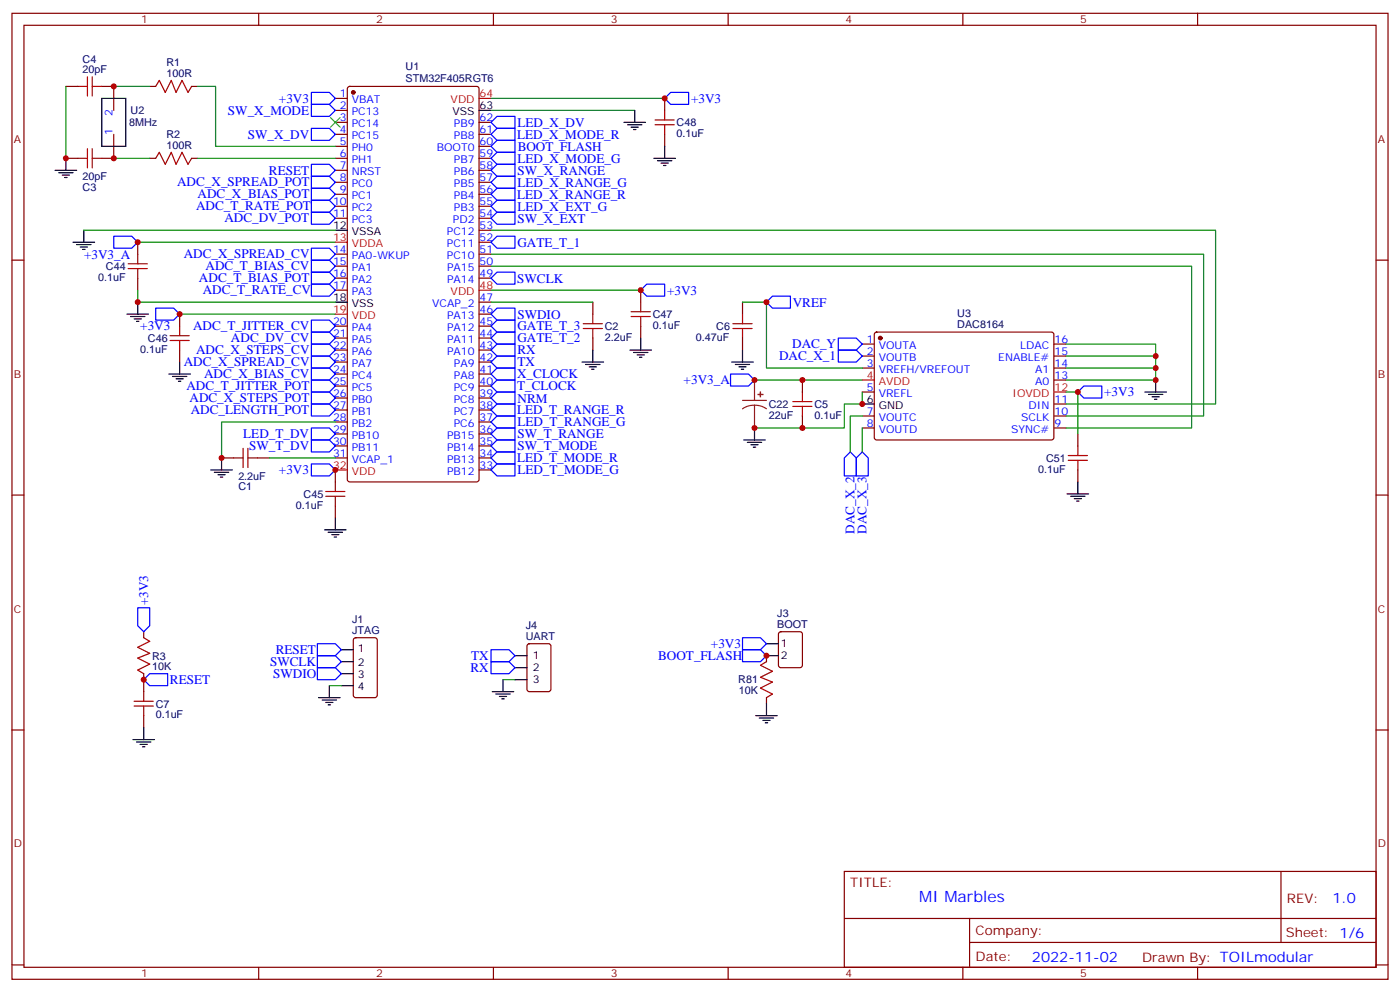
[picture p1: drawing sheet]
<svg xmlns="http://www.w3.org/2000/svg" width="412mm" height="292mm" viewBox="0 0 412 292" stroke-linecap="round" stroke-linejoin="round" font-family="sans-serif">
<g fill="none" stroke="#870000" stroke-width=".35">
<path d="M3.5 3.9h405.4v284.4h-405.4zM7.1 7.4h398.2v277.3h-398.2zM76.2 3.9v3.5M145.3 3.9v3.5M214.5 3.9v3.5M283.6 3.9v3.5M352.8 3.9v3.5M19.4 25.4h3.5M30 25.4h3.5v7.1M33.5 39.5v7.1h-3.5M44.1 25.4h1.8M56.4 25.4h1.8"/>
<path d="M98.8 29h3.5M98.8 32.5h3.5M98.8 36h3.5M98.8 39.5h3.5M102.5 25.6l.5-.2h37.4l.7 .5v115.2l-.5 .7-37.6 .1-.6-.5-.1-115.3zM141.1 36h3.5M141.1 39.5h3.5M195.8 29v3.5M195.8 39.5v3.6M19.4 46.6h3.5M44.1 46.6h1.8M56.4 46.6h1.8"/>
<path d="M98.8 43.1h3.5M98.8 46.6h3.5M98.8 50.1h3.5M98.8 53.7h3.5M98.8 57.2h3.5M141.1 43.1h3.5M141.1 46.6h3.5M141.1 50.1h3.5M141.1 53.7h3.5M141.1 57.2h3.5M3.5 76.6h3.6M40.6 71.3v3.5"/>
<path d="M98.8 60.7h3.5M98.8 64.2h3.5M98.8 74.8h3.5M98.8 78.4h3.5M141.1 60.7h3.5M141.1 64.2h3.5M141.1 74.8h3.5M141.1 78.4h3.5M141.1 71.3h3.5M141.1 67.8h3.5M405.3 76.6h3.6M40.6 81.9v3.5"/>
<path d="M52.9 92.5v3.5M98.8 81.9h3.5M98.8 85.4h3.5M98.8 96h3.5M98.8 99.5h3.5M141.1 81.9h3.5M141.1 96h3.5M141.1 99.5h3.5M141.1 92.5h3.5M141.1 88.9h3.5M174.6 88.9v3.6M174.6 99.5v3.5"/>
<path d="M188.7 85.4v3.5M188.7 96v3.5M218.7 88.9v3.6M218.7 99.5v3.5M257.8 98l.4-.2h51.8l.4 .7v30.6l-.7 .4-51.7-.1-.5-.6v-30.3zM52.9 103v3.6M98.8 103h3.5M98.8 106.6h3.5M98.8 110.1h3.5M98.8 113.6h3.5M98.8 117.2h3.5M141.1 103h3.5"/>
<path d="M141.1 106.6h3.5M141.1 110.1h3.5M141.1 113.6h3.5M141.1 117.2h3.5M236.4 111.9v3.5M254 101.3h3.5M254 104.8h3.5M254 108.3h3.5M254 115.4h3.5M310.4 101.3h3.6M310.4 104.8h3.6M310.4 108.3h3.6"/>
<path d="M310.4 118.9h3.6M310.4 111.9h3.6M65.3 134.8h3.5M75.8 134.8h3.6M98.8 120.7h3.5M98.8 124.2h3.5M98.8 127.7h3.5M98.8 131.3h3.5M98.8 134.8h3.5M98.8 138.3v3.6M141.1 120.7h3.5M141.1 124.2h3.5"/>
<path d="M141.1 127.7h3.5M141.1 131.3h3.5M141.1 134.8h3.5M141.1 138.3h3.5M236.4 122.4v3.6M254 122.4h3.5M254 126h3.5M310.4 122.4h3.6M310.4 126h3.6M317.5 127.7v3.6M317.5 138.3v3.6M3.5 145.7h3.6"/>
<path d="M98.8 148.9v3.5M405.3 145.7h3.6M42.3 185.9v1.8M42.3 198.3v5.3M104.3 187.9l.5-.2h5.6l.7 .4v16.5l-.4 .7-5.9 .1-.7-.5v-16.5zM155.5 189.7l.4-.2h5.7l.6 .4 .1 13-.5 .6-5.9 .1-.6-.5-.1-12.9zM225.8 193v1.8M229.5 186.2l.5-.3h5.7l.6 .5 .1 9.4-.5 .7h-5.9l-.6-.4-.1-9.4zM3.5 214.9h3.6M42.3 210.6v3.6M225.8 205.4v1.7M405.3 214.9h3.6"/>
<path d="M248.7 256.5h156.6v28.2h-156.6zM377.3 256.5v20.9M248.7 270.4h156.5M285.6 277.4h119.6M285.6 270.4v14.1M3.5 284h3.6M76.2 284.7v3.6M145.3 284.7v3.6M214.5 284.7v3.6M283.6 284.7v3.6M352.8 284.7v3.6M405.3 284h3.6"/>
</g>
<g fill="#870000" stroke="#870000" stroke-width=".35">
<circle cx="104.1" cy="27.2" r=".53"/>
<circle cx="259.3" cy="99.5" r=".53"/>
</g>
<g fill="none" stroke="#000" stroke-width=".35">
<path d="M30 29h7v14.1h-7zM141.1 32.5h3.5M183.8 36h6.3M184.9 36.7h4.2M185.9 37.4h2.1M186.6 38.1h.7M187 32.5v3.5M16.2 50.1h6.4M17.3 50.8h4.2M18.3 51.5h2.2M19 52.2h.8M19.4 46.6v3.5"/>
<path d="M192.6 46.6h6.4M193.7 47.3h4.2M194.7 48h2.1M195.4 48.7h.7M195.8 43.1v3.5M21.5 71.3h6.4M22.6 72h4.2M23.6 72.7h2.2M24.3 73.4h.7M24.7 67.8v3.5M98.8 67.8h3.5M37.4 92.5h6.3"/>
<path d="M38.5 93.2h4.2M39.5 93.9h2.1M40.2 94.6h.7M40.6 88.9v3.6M98.8 88.9h3.5M188.7 99.5v3.5M49.7 110.1h6.4M50.8 110.8h4.2M51.9 111.5h2.1M52.6 112.2h.7M52.9 106.6v3.5M171.4 106.6h6.4"/>
<path d="M172.5 107.3h4.2M173.6 108h2.1M174.3 108.7h.7M174.6 103v3.6M185.6 103h6.3M186.6 103.8h4.3M187.7 104.5h2.1M188.4 105.2h.7M215.5 106.6h6.4M216.6 107.3h4.2M217.7 108h2.1M218.4 108.7h.7"/>
<path d="M218.7 103v3.6M254 118.9h3.5M337.3 115.4h6.3M338.3 116.1h4.2M339.4 116.8h2.1M340.1 117.5h.7M340.4 111.9v3.5M62.1 138.3h6.3M63.1 139h4.3M64.2 139.7h2.1M65.3 134.8v3.5M219.1 129.5h6.3"/>
<path d="M220.1 130.2h4.3M221.2 130.9h2.1M221.9 131.6h.7M222.2 126v3.5M64.9 140.4h.7M95.6 156h6.4M96.7 156.7h4.2M97.7 157.4h2.1M98.4 158.1h.7M98.8 152.4v3.6M314.3 145.4h6.4M315.4 146.1h4.2"/>
<path d="M316.4 146.8h2.2M317.1 147.5h.8M317.5 141.9v3.5M100.5 191.2h3.6M100.5 194.8h3.6M100.5 198.3h3.6M151.7 193h3.5M151.7 196.5h3.5M225.8 189.5h3.5M225.8 193h3.5M39.2 217.7h6.3M40.2 218.4h4.2"/>
<path d="M41.3 219.1h2.1M42 219.8h.7M42.3 214.2v3.5M93.8 205.4h6.4M94.9 206.1h4.2M96 206.8h2.1M96.7 207.5h.7M97 201.8v3.6M100.5 201.8h3.6M145 203.6h6.3M146 204.3h4.3M147.1 205h2.1"/>
<path d="M147.8 205.7h.7M148.2 200.1v3.5M151.7 200.1h3.5M222.6 210.6h6.4M223.7 211.3h4.2M224.7 212.1h2.1M225.4 212.8h.7M225.8 207.1v3.5"/>
</g>
<path d="M141.1 29h3.5M98.8 71.3h3.5M98.8 92.5h3.5M141.1 85.4h3.5M254 111.9h3.5M310.4 115.4h3.6M98.8 138.3h3.5" fill="none" stroke="#f00" stroke-width=".35"/>
<g fill="none" stroke="#00f" stroke-width=".35">
<path d="M91.7 27.2h5.3l1.8 1.8-1.8 1.7h-5.3zM91.7 30.7h5.3l1.8 1.8-1.8 1.8h-5.3zM91.7 37.8h5.3l1.8 1.7-1.8 1.8h-5.3zM144.6 39.5l1.8-1.7h5.3v3.5h-5.3zM144.6 36l1.8-1.7h5.3v3.5h-5.3zM195.8 29l1.8-1.8h5.2v3.5h-5.2zM91.7 48.4h5.3l1.8 1.7-1.8 1.8h-5.3zM91.7 51.9h5.3l1.8 1.8-1.8 1.7h-5.3zM91.7 55.4h5.3l1.8 1.8-1.8 1.7h-5.3zM91.7 58.9h5.3l1.8 1.8-1.8 1.8h-5.3zM144.6 57.2l1.8-1.8h5.3v3.5h-5.3zM144.6 53.7l1.8-1.8h5.3v3.5h-5.3z"/>
<path d="M144.6 50.1l1.8-1.7h5.3v3.5h-5.3zM144.6 46.6l1.8-1.8h5.3v3.6h-5.3zM144.6 43.1l1.8-1.8h5.3v3.5h-5.3zM33.5 69.5h5.3l1.8 1.8-1.8 1.8h-5.3zM91.7 73.1h5.3l1.8 1.7-1.8 1.8h-5.3zM91.7 76.6h5.3l1.8 1.8-1.8 1.7h-5.3zM91.7 62.5h5.3l1.8 1.7-1.8 1.8h-5.3zM144.6 60.7l1.8-1.8h5.3v3.6h-5.3zM144.6 71.3l1.8-1.8h5.3v3.6h-5.3zM144.6 64.2l1.8-1.7h5.3v3.5h-5.3zM45.9 90.7h5.3l1.7 1.8-1.7 1.7h-5.3zM91.7 80.1h5.3l1.8 1.8-1.8 1.7h-5.3z"/>
<path d="M91.7 83.6h5.3l1.8 1.8-1.8 1.8h-5.3zM91.7 94.2h5.3l1.8 1.8-1.8 1.8h-5.3zM91.7 97.8h5.3l1.8 1.7-1.8 1.8h-5.3zM144.6 99.5l1.8-1.7h5.3v3.5h-5.3zM144.6 96l1.8-1.8h5.3v3.6h-5.3zM144.6 92.5l1.8-1.8h5.3v3.5h-5.3zM144.6 81.9l1.8-1.8h5.3v3.5h-5.3zM188.7 85.4l1.8-1.8h5.3v3.6h-5.3zM225.8 88.9l1.7-1.7h5.3v3.5h-5.3zM246.9 99.5h5.3l1.8 1.8-1.8 1.7h-5.3zM91.7 101.3h5.3l1.8 1.7-1.8 1.8h-5.3zM91.7 104.8h5.3l1.8 1.8-1.8 1.7h-5.3z"/>
<path d="M91.7 115.4h5.3l1.8 1.8-1.8 1.7h-5.3zM91.7 118.9h5.3l1.8 1.8-1.8 1.7h-5.3zM91.7 108.3h5.3l1.8 1.8-1.8 1.8h-5.3zM91.7 111.9h5.3l1.8 1.7-1.8 1.8h-5.3zM144.6 110.1l1.8-1.8h5.3v3.6h-5.3zM144.6 106.6l1.8-1.8h5.3v3.5h-5.3zM144.6 113.6l1.8-1.7h5.3v3.5h-5.3zM144.6 117.2l1.8-1.8h5.3v3.5h-5.3zM146.4 101.3h5.3v3.5h-5.3l-1.8-1.8zM215.2 110.1h5.3l1.7 1.8-1.7 1.7h-5.3zM246.9 103h5.3l1.8 1.8-1.8 1.8h-5.3zM317.5 115.4l1.8-1.8h5.3v3.6h-5.3z"/>
<path d="M91.7 136.6h5.3l1.8 1.7-1.8 1.8h-5.3zM91.7 126h5.3l1.8 1.7-1.8 1.8h-5.3zM91.7 129.5h5.3l1.8 1.8-1.8 1.7h-5.3zM144.6 138.3l1.8-1.7h5.3v3.5h-5.3zM144.6 134.8l1.8-1.8h5.3v3.6h-5.3zM144.6 131.3l1.8-1.8h5.3v3.5h-5.3zM144.6 124.2l1.8-1.8h5.3v3.6h-5.3zM144.6 120.7l1.8-1.8h5.3v3.5h-5.3zM146.4 126h5.3v3.5h-5.3l-1.8-1.8zM250.5 133l1.7 1.8v5.3h-3.5v-5.3zM254 133l1.8 1.8v5.3h-3.6v-5.3zM40.6 178.9h3.5v5.3l-1.8 1.7-1.7-1.7z"/>
<path d="M93.5 189.5h5.3l1.7 1.7-1.7 1.8h-5.3zM93.5 196.5h5.3l1.7 1.8-1.7 1.8h-5.3zM93.5 193h5.3l1.7 1.8-1.7 1.7h-5.3zM144.6 194.8h5.3l1.8 1.7-1.8 1.8h-5.3zM144.6 191.2h5.3l1.8 1.8-1.8 1.8h-5.3zM218.7 191.2h5.3l1.8 1.8-1.8 1.8h-5.3zM218.7 187.7h5.3l1.8 1.8-1.8 1.7h-5.3zM42.3 200.1l1.8-1.8h5.3v3.5h-5.3z"/>
</g>
<g fill="none" stroke="#008700" stroke-width=".35">
<path d="M19.4 25.4v21.2M33.5 25.4h10.6M58.2 25.4h5.3v17.7h35.3M144.6 32.5h42.4M144.6 29h51.2M33.5 46.6h10.6M58.2 46.6h40.6M24.7 67.8h74.1M40.6 71.3h58.2M144.6 67.8h213.5v51.1h-44.1M144.6 74.8h209.9v47.6h-40.5M144.6 78.4h206.4v47.6h-37"/>
<path d="M40.6 85.4v3.5h58.2M52.9 92.5h45.9M144.6 88.9h30M144.6 85.4h44.1M218.7 88.9h7.1v19.4h28.2M222.2 111.9h31.8M254 115.4v3.5h-5.3v7.1h-26.5M314 101.3h26.4v10.6h-26.4M314 104.8h26.4M314 108.3h26.4M314 115.4h3.5v12.3M79.4 134.8h19.4"/>
<path d="M98.8 124.2h-33.5v10.6M254 122.4h-3.5v10.6M254 126v7M97 201.8h3.5M148.2 200.1h3.5"/>
</g>
<g fill="none" stroke="#a10000" stroke-width=".35">
<path d="M22.9 25.4h2.9M25.8 22.6v5.7M27.2 22.6v5.7M27.2 25.4h2.8M45.9 25.4l1-1.7 1.8 3.5 1.7-3.5 1.5 3.5 1.7-3.5 1.8 3.5 1-1.8M193 36.7h5.6M193 35.3h5.6M195.8 32.5v2.8M195.8 36.7v2.8M22.9 46.6h2.9M25.8 43.8v5.6M27.2 43.8v5.6"/>
<path d="M27.2 46.6h2.8M45.9 46.6l1-1.8 1.8 3.6 1.7-3.6 1.5 3.6 1.7-3.6 1.8 3.6 1-1.8M37.7 79.1h5.7M37.7 77.6h5.7M40.6 74.8v2.8M40.6 79.1v2.8M50.1 98.8h5.6M52.9 96v2.8M171.8 96.7h5.6M171.8 95.3h5.6M174.6 92.5v2.8M174.6 96.7v2.8"/>
<path d="M185.9 93.2h5.7M185.9 91.8h5.7M188.7 88.9v2.9M188.7 93.2v2.8M215.9 96.7h5.6M215.9 95.3h5.6M218.7 92.5v2.8M218.7 96.7v2.8M50.1 100.2h5.6M52.9 100.2v2.8M233.5 119.6h5.7M233.5 118.2h5.7"/>
<path d="M236.4 115.4v2.8M236.4 119.6v2.8M68.8 134.8h2.8M71.6 132v5.6M73 132v5.6M73 134.8h2.8M314.7 135.5h5.6M314.7 134.1h5.6M317.5 131.3v2.8M317.5 135.5v2.8M96 146.1h5.6M96 144.7h5.6"/>
<path d="M98.8 141.9v2.8M98.8 146.1v2.8M42.3 187.7l1.8 1.1-3.5 1.7 3.5 1.8-3.5 1.4 3.5 1.8-3.5 1.7 1.7 1.1M225.8 194.8l-1.8 1 3.5 1.8-3.5 1.8 3.5 1.4-3.5 1.7 3.5 1.8-1.7 1.1M39.5 207.8h5.7M39.5 206.4h5.7M42.3 203.6v2.8M42.3 207.8v2.8"/>
</g>
<path d="M97.4 34.6l2.8 2.8M100.2 34.6l-2.8 2.8" fill="none" stroke="#3c3" stroke-width=".35"/>
<path d="M218.7 117.9h7.1M222.2 119.3l-1.8 .2-1.7 .8M222.2 119.3l1.9 .2 1.7 .8M222.2 111.9v6M222.2 119.3v6.7" fill="none" stroke="#8c2424" stroke-width=".35"/>
<g fill="#8c2424" stroke="#8c2424" stroke-width=".35">
<path d="M223.3 116.1h1.4z"/>
<path d="M224 115.4v1.4z"/>
</g>
<g fill="#c00">
<circle cx="65.3" cy="134.8" r=".88"/>
<circle cx="33.5" cy="46.6" r=".88"/>
<circle cx="33.5" cy="25.4" r=".88"/>
<circle cx="19.4" cy="46.6" r=".88"/>
<circle cx="236.4" cy="111.9" r=".88"/>
<circle cx="222.3" cy="126" r=".88"/>
<circle cx="222.3" cy="111.9" r=".88"/>
<circle cx="254" cy="118.9" r=".88"/>
<circle cx="236.4" cy="126" r=".88"/>
<circle cx="42.3" cy="200.1" r=".88"/>
<circle cx="225.8" cy="88.9" r=".88"/>
<circle cx="98.8" cy="138.3" r=".88"/>
<circle cx="40.6" cy="71.3" r=".88"/>
<circle cx="40.6" cy="88.9" r=".88"/>
<circle cx="52.9" cy="92.5" r=".88"/>
<circle cx="188.7" cy="85.4" r=".88"/>
<circle cx="195.8" cy="29" r=".88"/>
<circle cx="317.5" cy="115.4" r=".88"/>
<circle cx="340.4" cy="111.9" r=".88"/>
<circle cx="340.4" cy="108.3" r=".88"/>
<circle cx="340.4" cy="104.8" r=".88"/>
<circle cx="225.8" cy="193" r=".88"/>
</g>
<text font-size="4.6" fill="#00f" x="270.8" y="265.5">MI Marbles</text>
<g font-size="4.2" fill="#00f">
<text x="392.5" y="265.8">1.0</text>
<text x="304" y="283.1">2022-11-02</text>
</g>
<g font-size="3.9" fill="#00f">
<text x="67.2" y="33.7">SW_X_MODE</text>
<text x="82.2" y="30.2">+3V3</text>
<text x="203.6" y="30.3">+3V3</text>
<text x="73" y="40.8">SW_X_DV</text>
<text x="152.3" y="40.8">LED_X_MODE_R</text>
<text x="152.4" y="37.3">LED_X_DV</text>
<text x="152.4" y="47.9">LED_X_MODE_G</text>
<text x="152.5" y="44.5">BOOT_FLASH</text>
<text x="79.2" y="51.4">RESET</text>
<text x="152.4" y="51.4">SW_X_RANGE</text>
<text x="52.2" y="54.9">ADC_X_SPREAD_POT</text>
<text x="58.2" y="58.4">ADC_X_BIAS_POT</text>
<text x="152.3" y="58.5">LED_X_RANGE_R</text>
<text x="152.4" y="55">LED_X_RANGE_G</text>
<text x="57.8" y="61.9">ADC_T_RATE_POT</text>
<text x="66.1" y="65.5">ADC_DV_POT</text>
<text x="152.4" y="62">LED_X_EXT_G</text>
<text x="152.4" y="65.5">SW_X_EXT</text>
<text x="24.8" y="76.1">+3V3_A</text>
<text x="54.1" y="76.1">ADC_X_SPREAD_CV</text>
<text x="152.4" y="72.6">GATE_T_1</text>
<text x="58.6" y="83.1">ADC_T_BIAS_POT</text>
<text x="60.6" y="79.6">ADC_T_BIAS_CV</text>
<text x="152.3" y="83.2">SWCLK</text>
<text x="59.7" y="86.6">ADC_T_RATE_CV</text>
<text x="196.5" y="86.7">+3V3</text>
<text x="152.4" y="93.8">SWDIO</text>
<text x="233.5" y="90.3">VREF</text>
<text x="41.3" y="97.3">+3V3</text>
<text x="56.9" y="97.2">ADC_T_JITTER_CV</text>
<text x="68" y="100.8">ADC_DV_CV</text>
<text x="152.4" y="100.8">GATE_T_2</text>
<text x="152.4" y="97.3">GATE_T_3</text>
<text x="54.1" y="107.8">ADC_X_SPREAD_CV</text>
<text x="57.8" y="104.3">ADC_X_STEPS_CV</text>
<text x="152.4" y="107.8">TX</text>
<text x="152.4" y="104.3">RX</text>
<text x="229.5" y="106.1">DAC_X_1</text>
<text x="233.4" y="102.6">DAC_Y</text>
<text x="60.1" y="111.3">ADC_X_BIAS_CV</text>
<text x="152.3" y="111.4">X_CLOCK</text>
<text x="201.4" y="113">+3V3_A</text>
<text x="54.9" y="114.9">ADC_T_JITTER_POT</text>
<text x="55.8" y="118.4">ADC_X_STEPS_POT</text>
<text x="152.3" y="114.9">T_CLOCK</text>
<text x="152.5" y="118.5">NRM</text>
<text x="325.3" y="116.7">+3V3</text>
<text x="56.2" y="121.9">ADC_LENGTH_POT</text>
<text x="152.3" y="122">LED_T_RANGE_R</text>
<text x="152.4" y="125.5">LED_T_RANGE_G</text>
<text x="71.7" y="129">LED_T_DV</text>
<text x="152.4" y="129">SW_T_RANGE</text>
<text x="73.4" y="132.5">SW_T_DV</text>
<text x="152.3" y="136.1">LED_T_MODE_R</text>
<text x="152.4" y="132.6">SW_T_MODE</text>
<text x="82.2" y="139.6">+3V3</text>
<text x="152.4" y="139.6">LED_T_MODE_G</text>
<text x="251.7" y="157.1" transform="rotate(-90 251.7 157.1)">DAC_X_2</text>
<text x="255.3" y="157.1" transform="rotate(-90 255.3 157.1)">DAC_X_3</text>
<text x="43.6" y="178.2" transform="rotate(-90 43.6 178.2)">+3V3</text>
<text x="209.4" y="190.7">+3V3</text>
<text x="79.5" y="196">SWCLK</text>
<text x="81.2" y="192.5">RESET</text>
<text x="138.6" y="197.8">RX</text>
<text x="138.8" y="194.3">TX</text>
<text x="193.9" y="194.2">BOOT_FLASH</text>
<text x="50" y="201.3">RESET</text>
<text x="80.4" y="199.6">SWDIO</text>
</g>
<g font-size="3.9" fill="#800">
<text x="250.5" y="261.1">TITLE:</text>
<text x="379.1" y="265.8">REV:</text>
<text x="287.4" y="275.3">Company:</text>
<text x="378.7" y="275.9">Sheet: 1/6</text>
<text x="287.4" y="283">Date:</text>
<text x="336.4" y="283.1">Drawn By: TOILmodular</text>
</g>
<g font-size="3.2" fill="#800">
<text x="41.6" y="6.9">1</text>
<text x="110.8" y="6.9">2</text>
<text x="179.9" y="6.9">3</text>
<text x="249.1" y="6.9">4</text>
<text x="318.2" y="6.9">5</text>
<text x="4.1" y="42">A</text>
<text x="405.9" y="42">A</text>
<text x="4.1" y="111.2">B</text>
<text x="405.9" y="111.2">B</text>
<text x="4.1" y="180.3">C</text>
<text x="405.9" y="180.3">C</text>
<text x="4.1" y="249.4">D</text>
<text x="405.9" y="249.4">D</text>
<text x="41.6" y="287.7">1</text>
<text x="110.8" y="287.7">2</text>
<text x="179.9" y="287.7">3</text>
<text x="249.1" y="287.7">4</text>
<text x="318.2" y="287.7">5</text>
</g>
<g font-size="3.2" fill="#000080">
<text x="24.3" y="21.6">20pF</text>
<text x="24.3" y="18.4">C4</text>
<text x="49" y="22.6">100R</text>
<text x="49" y="19.4">R1</text>
<text x="119.5" y="20.7">U1</text>
<text x="119.5" y="24.1">STM32F405RGT6</text>
<text x="38.5" y="33.6">U2</text>
<text x="38" y="37.1">8MHz</text>
<text x="49" y="40.6">R2</text>
<text x="199.3" y="40.3">0.1uF</text>
<text x="199.3" y="37.2">C48</text>
<text x="49" y="43.8">100R</text>
<text x="24.3" y="53">20pF</text>
<text x="24.3" y="56.1">C3</text>
<text x="28.9" y="82.7">0.1uF</text>
<text x="31.2" y="79.5">C44</text>
<text x="192.3" y="93.6">C47</text>
<text x="282" y="93.4">U3</text>
<text x="43.6" y="100.7">C46</text>
<text x="178.2" y="100.3">2.2uF</text>
<text x="178.2" y="97.1">C2</text>
<text x="192.3" y="96.8">0.1uF</text>
<text x="204.9" y="100.3">0.47uF</text>
<text x="211" y="97.1">C6</text>
<text x="282" y="96.5">DAC8164</text>
<text x="41.3" y="103.8">0.1uF</text>
<text x="226.5" y="123.2">22uF</text>
<text x="226.5" y="120">C22</text>
<text x="239.9" y="123.2">0.1uF</text>
<text x="239.9" y="120.1">C5</text>
<text x="308.1" y="136">C51</text>
<text x="70.2" y="141.1">2.2uF</text>
<text x="305.9" y="139.1">0.1uF</text>
<text x="70.2" y="144.3">C1</text>
<text x="87.1" y="149.7">0.1uF</text>
<text x="89.4" y="146.6">C45</text>
<text x="103.7" y="183.5">J1</text>
<text x="154.9" y="185.3">J4</text>
<text x="229" y="184.9">BOOT</text>
<text x="229" y="181.8">J3</text>
<text x="103.7" y="186.7">JTAG</text>
<text x="154.9" y="188.4">UART</text>
<text x="44.8" y="197.4">10K</text>
<text x="44.8" y="194.2">R3</text>
<text x="217.5" y="201.2">R81</text>
<text x="45.9" y="208.3">C7</text>
<text x="217.7" y="204.4">10K</text>
<text x="45.9" y="211.4">0.1uF</text>
</g>
<g font-size="3.2" fill="#00f">
<text x="100.1" y="28.6">1</text>
<text x="33.2" y="34.3" transform="rotate(-90 33.2 34.3)">2</text>
<text x="100.1" y="32.1">2</text>
<text x="100.1" y="35.7">3</text>
<text x="103.6" y="30.4">VBAT</text>
<text x="103.6" y="33.9">PC13</text>
<text x="141.3" y="35.7">62</text>
<text x="33.2" y="39.8" transform="rotate(-90 33.2 39.8)">1</text>
<text x="100.1" y="39.2">4</text>
<text x="103.6" y="37.4">PC14</text>
<text x="103.6" y="41">PC15</text>
<text x="133.7" y="41">PB8</text>
<text x="133.7" y="37.4">PB9</text>
<text x="141.3" y="39.2">61</text>
<text x="100.1" y="42.7">5</text>
<text x="100.1" y="46.2">6</text>
<text x="103.6" y="44.5">PH0</text>
<text x="128.7" y="44.5">BOOT0</text>
<text x="141.3" y="46.2">59</text>
<text x="141.3" y="42.7">60</text>
<text x="100.1" y="49.8">7</text>
<text x="100.1" y="53.3">8</text>
<text x="103.6" y="48">PH1</text>
<text x="103.6" y="51.5">NRST</text>
<text x="133.7" y="51.5">PB6</text>
<text x="133.7" y="48">PB7</text>
<text x="141.3" y="53.3">57</text>
<text x="141.3" y="49.8">58</text>
<text x="100.1" y="56.8">9</text>
<text x="103.6" y="55.1">PC0</text>
<text x="103.6" y="58.6">PC1</text>
<text x="133.7" y="58.6">PB4</text>
<text x="133.7" y="55.1">PB5</text>
<text x="141.3" y="56.8">56</text>
<text x="98.1" y="60.4">10</text>
<text x="98.1" y="63.9">11</text>
<text x="103.6" y="62.1">PC2</text>
<text x="103.6" y="65.7">PC3</text>
<text x="133.4" y="65.7">PD2</text>
<text x="133.7" y="62.1">PB3</text>
<text x="141.3" y="63.9">54</text>
<text x="141.3" y="60.4">55</text>
<text x="131.6" y="69.2">PC12</text>
<text x="141.3" y="70.9">52</text>
<text x="141.3" y="67.4">53</text>
<text x="98.1" y="74.5">14</text>
<text x="98.1" y="78">15</text>
<text x="103.6" y="76.2">PA0-WKUP</text>
<text x="131.6" y="76.2">PC10</text>
<text x="131.6" y="72.7">PC11</text>
<text x="141.3" y="78">50</text>
<text x="141.3" y="74.5">51</text>
<text x="98.1" y="81.5">16</text>
<text x="103.6" y="79.8">PA1</text>
<text x="103.6" y="83.3">PA2</text>
<text x="131.7" y="83.3">PA14</text>
<text x="131.7" y="79.8">PA15</text>
<text x="141.3" y="81.5">49</text>
<text x="98.1" y="85.1">17</text>
<text x="103.6" y="86.8">PA3</text>
<text x="141.3" y="88.6">47</text>
<text x="98.1" y="95.6">20</text>
<text x="127.3" y="90.3">VCAP_2</text>
<text x="131.7" y="93.9">PA13</text>
<text x="141.3" y="95.6">45</text>
<text x="141.3" y="92.1">46</text>
<text x="98.1" y="99.2">21</text>
<text x="103.6" y="97.4">PA4</text>
<text x="103.6" y="100.9">PA5</text>
<text x="131.7" y="100.9">PA11</text>
<text x="131.7" y="97.4">PA12</text>
<text x="141.3" y="99.2">44</text>
<text x="255.3" y="100.9">1</text>
<text x="310.6" y="100.9">16</text>
<text x="98.1" y="102.7">22</text>
<text x="98.1" y="106.2">23</text>
<text x="103.6" y="104.5">PA6</text>
<text x="103.6" y="108">PA7</text>
<text x="131.7" y="104.5">PA10</text>
<text x="133.7" y="108">PA9</text>
<text x="141.3" y="106.2">42</text>
<text x="141.3" y="102.7">43</text>
<text x="255.3" y="104.5">2</text>
<text x="255.3" y="108">3</text>
<text x="258.8" y="102.7">VOUTA</text>
<text x="258.8" y="106.2">VOUTB</text>
<text x="294" y="106.2">ENABLE#</text>
<text x="300.5" y="102.7">LDAC</text>
<text x="310.6" y="108">14</text>
<text x="310.6" y="104.5">15</text>
<text x="98.1" y="109.7">24</text>
<text x="98.1" y="113.3">25</text>
<text x="103.6" y="111.5">PC4</text>
<text x="133.7" y="111.5">PA8</text>
<text x="141.3" y="113.3">40</text>
<text x="141.3" y="109.7">41</text>
<text x="258.8" y="109.7">VREFH/VREFOUT</text>
<text x="305" y="113.3">A0</text>
<text x="305" y="109.7">A1</text>
<text x="310.6" y="111.5">13</text>
<text x="98.1" y="116.8">26</text>
<text x="103.6" y="115">PC5</text>
<text x="103.6" y="118.6">PB0</text>
<text x="133.7" y="118.6">PC8</text>
<text x="133.7" y="115">PC9</text>
<text x="141.3" y="116.8">39</text>
<text x="255.3" y="115">5</text>
<text x="258.8" y="116.8">VREFL</text>
<text x="310.6" y="118.6">11</text>
<text x="98.1" y="120.3">27</text>
<text x="98.1" y="123.9">28</text>
<text x="103.6" y="122.1">PB1</text>
<text x="103.6" y="125.6">PB2</text>
<text x="133.7" y="125.6">PC6</text>
<text x="133.7" y="122.1">PC7</text>
<text x="141.3" y="123.9">37</text>
<text x="141.3" y="120.3">38</text>
<text x="255.3" y="122.1">7</text>
<text x="255.3" y="125.6">8</text>
<text x="258.8" y="123.9">VOUTC</text>
<text x="300.8" y="123.9">SCLK</text>
<text x="303" y="120.3">DIN</text>
<text x="310.6" y="125.6">9</text>
<text x="310.6" y="122.1">10</text>
<text x="98.1" y="127.4">29</text>
<text x="98.1" y="130.9">30</text>
<text x="103.6" y="129.2">PB10</text>
<text x="131.7" y="129.2">PB15</text>
<text x="141.3" y="130.9">35</text>
<text x="141.3" y="127.4">36</text>
<text x="258.8" y="127.4">VOUTD</text>
<text x="297.8" y="127.4">SYNC#</text>
<text x="98.1" y="134.4">31</text>
<text x="103.6" y="132.7">PB11</text>
<text x="103.6" y="136.2">VCAP_1</text>
<text x="131.7" y="136.2">PB13</text>
<text x="131.7" y="132.7">PB14</text>
<text x="141.3" y="138">33</text>
<text x="141.3" y="134.4">34</text>
<text x="131.7" y="139.7">PB12</text>
</g>
<g font-size="3.2" fill="#f00">
<text x="141.3" y="28.6">64</text>
<text x="132.7" y="30.4">VDD</text>
<text x="98.1" y="70.9">13</text>
<text x="103.6" y="72.7">VDDA</text>
<text x="132.7" y="86.8">VDD</text>
<text x="141.3" y="85.1">48</text>
<text x="98.1" y="92.1">19</text>
<text x="103.6" y="93.9">VDD</text>
<text x="255.3" y="111.5">4</text>
<text x="258.8" y="113.3">AVDD</text>
<text x="298.2" y="116.8">IOVDD</text>
<text x="310.6" y="115">12</text>
<text x="98.1" y="138">32</text>
<text x="103.6" y="139.7">VDD</text>
</g>
<g font-size="3.2">
<text x="133.3" y="33.9">VSS</text>
<text x="141.3" y="32.1">63</text>
<text x="98.1" y="67.4">12</text>
<text x="103.6" y="69.2">VSSA</text>
<text x="98.1" y="88.6">18</text>
<text x="103.6" y="90.3">VSS</text>
<text x="255.3" y="118.6">6</text>
<text x="258.8" y="120.3">GND</text>
<text x="105.4" y="191.9">1</text>
<text x="230" y="190.5">1</text>
<text x="105.4" y="196.2">2</text>
<text x="157" y="194.1">1</text>
<text x="157" y="197.6">2</text>
<text x="230" y="194.1">2</text>
<text x="105.4" y="199.7">3</text>
<text x="105.4" y="203.2">4</text>
<text x="157" y="201.1">3</text>
</g>
</svg>
